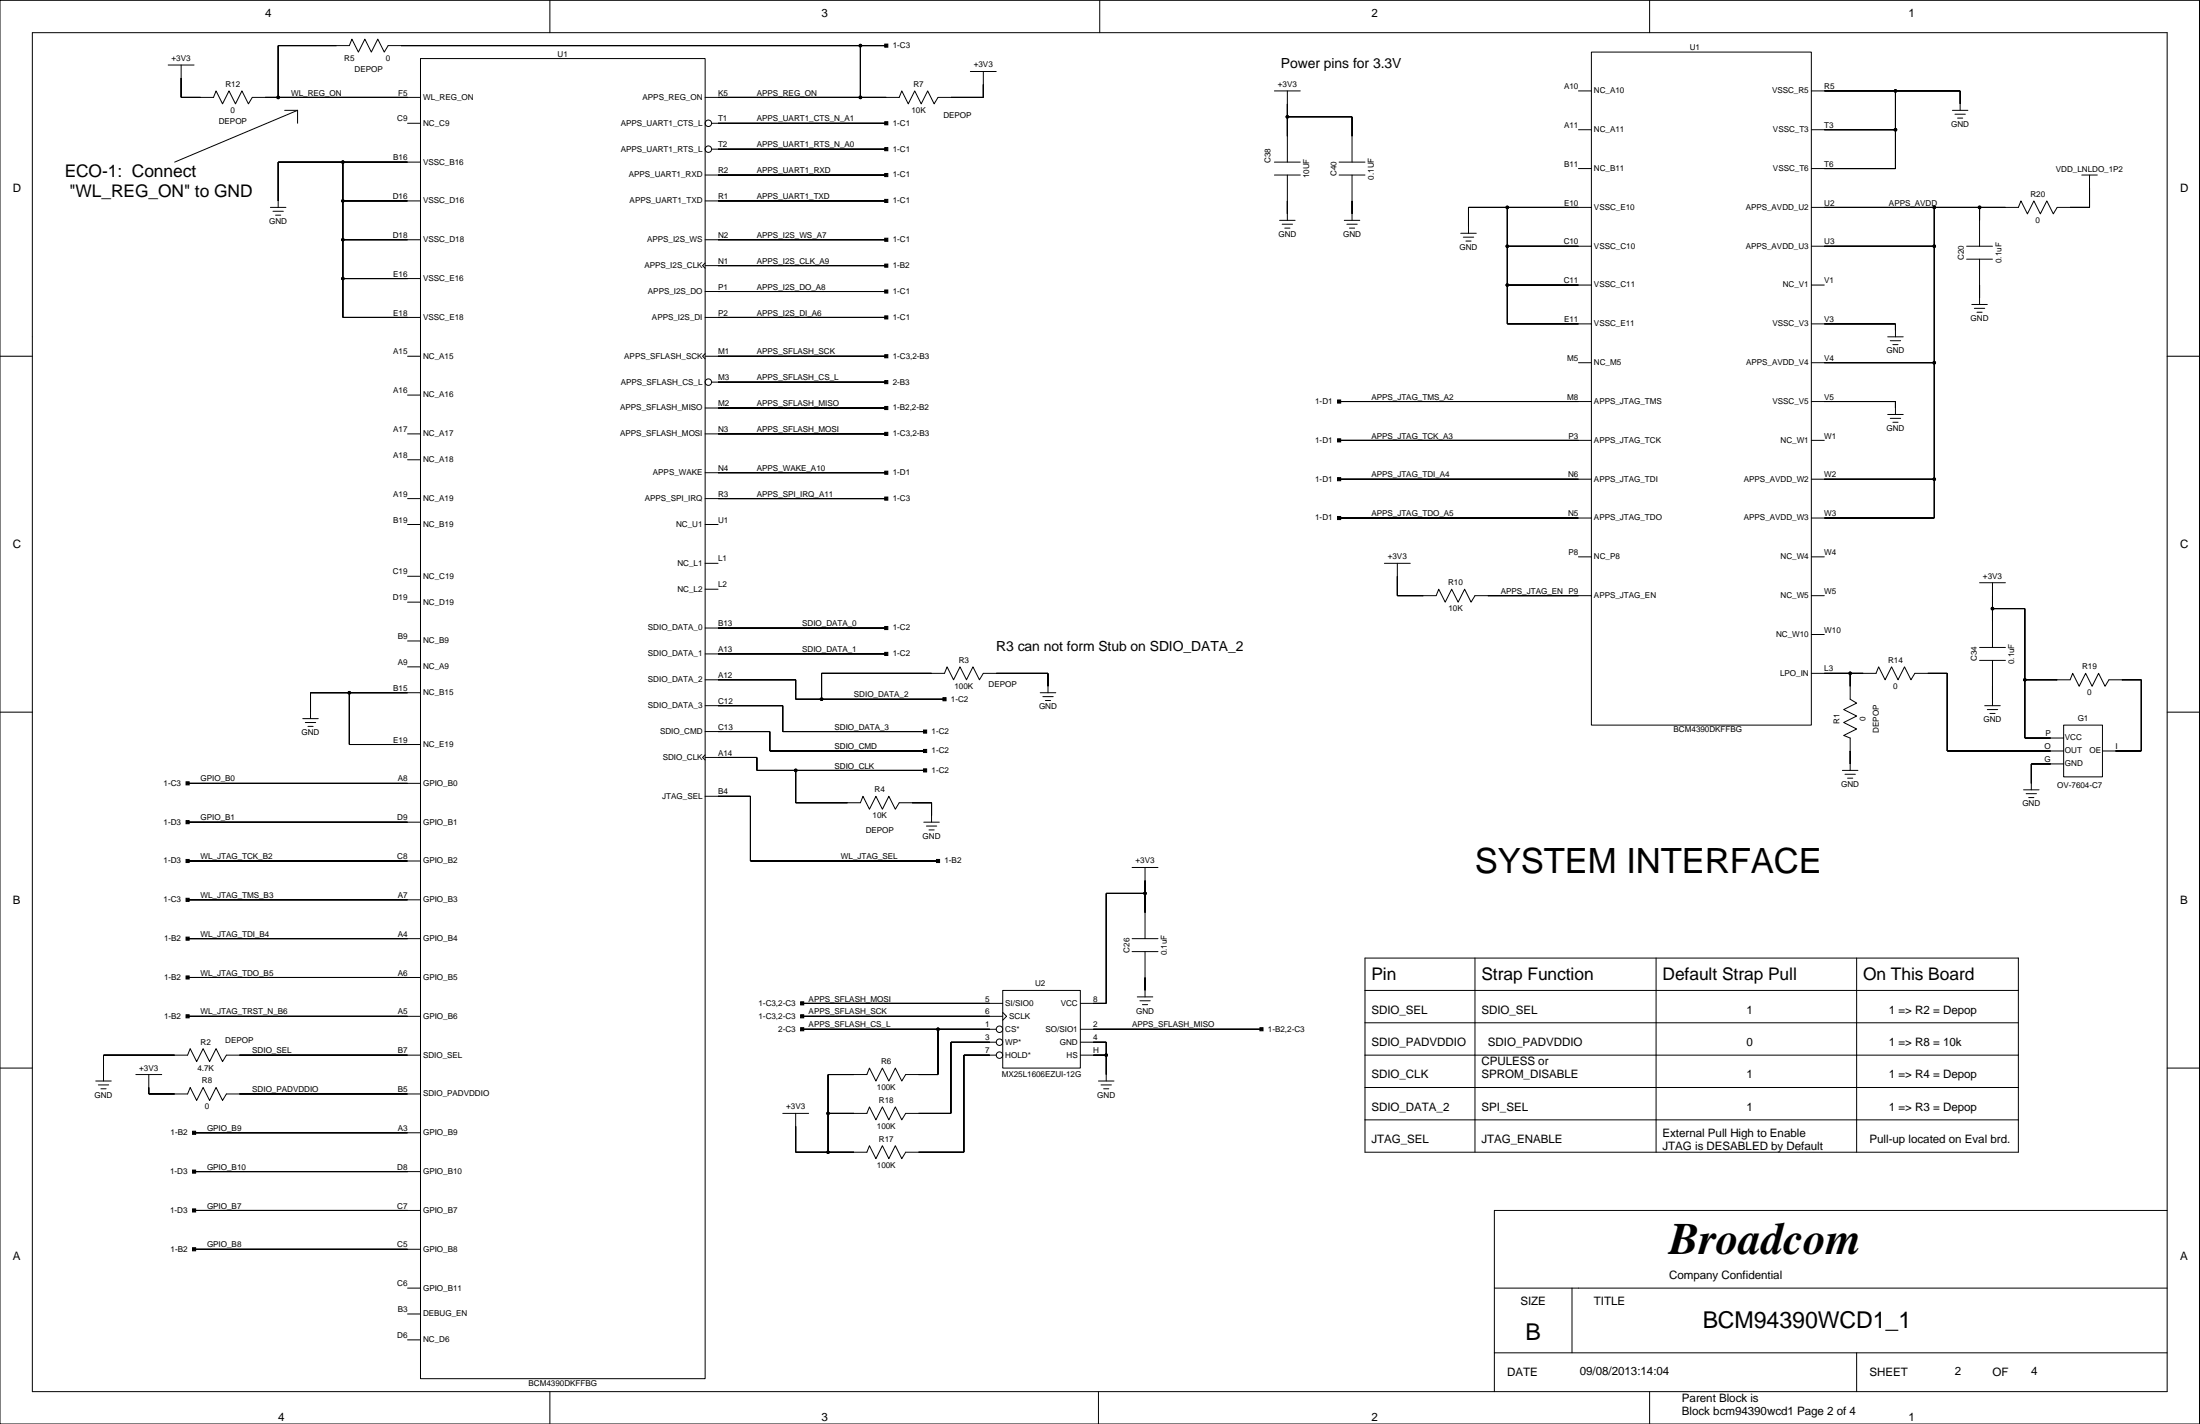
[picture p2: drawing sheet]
<svg xmlns="http://www.w3.org/2000/svg" width="432mm" height="279mm" viewBox="0 0 432 279" stroke-linecap="round" stroke-linejoin="round" font-family="sans-serif">
<g fill="none" stroke="#000" stroke-width=".2">
<path d="M0 .1h431.7v279.3h-431.7zM6.3 6.4h419.1v266.7h-419.1zM33 12.8h5.1M35.6 12.8v6.3h6.3l.5-1.3 1.3 2.6 1.2-2.6 1.3 2.6 1.3-2.6 1.3 2.6 .7-1.3h33M82.5 11.5h55.9v259h-55.9zM107.9 .1v6.3M168.9 9v10.1M174 9h-97.8l-.8 1.2-1.2-2.5-1.3 2.5-1.3-2.5-1.3 2.5-1.2-2.5-.5 1.3h-14v10.1M190.5 14h5M193 14v5.1h-8.9l-.8 1.3-1.2-2.6-1.3 2.6-1.3-2.6-1.2 2.6-1.3-2.6-.5 1.3h-38.1M215.9 .1v6.3M250.1 17.8h5.1"/>
<path d="M252.7 17.8v14M309.8 17.8h2.5M312.3 10.2h43.2v132.1h-43.2zM323.8 .1v6.3M355.5 17.8h29.2v3.8M372 17.8v15.3h-16.5M55.9 21.6h2.5M58.4 21.6v2.6M58.4 21.6l-24.1 10.2M67.3 31.8v30.5h15.2M67.3 39.4h15.2M80 24.2h2.5"/>
<path d="M82.5 31.8h-27.9v8.9M138.4 34.3h35.6M138.4 39.4h35.6M139.7 29.3h34.3M139.7 24.2h34.3M250.1 34.3h5.1M250.1 31.8h5.1M252.7 34.3v8.9M252.7 22.9h12.7v8.9M262.8 34.3h5.1M262.8 31.8h5.1M265.4 34.3v8.9"/>
<path d="M309.8 25.5h2.5M309.8 33.1h2.5M355.5 25.5h16.5M383.2 21.6h3M383.7 22.4h2M384.2 23.2h1M408.6 34.3h3M410.1 34.3v6.4h-6.3l-.8 1.3-1.3-2.6-1.2 2.6-1.3-2.6-1.3 2.6-1.2-2.6-.6 1.3h-40.6M53.1 40.7h3M53.6 41.5h2M54.1 42.2h1M67.3 54.7h15.2"/>
<path d="M67.3 47h15.2M138.4 51.6l-.5 .5 .5 .5M138.4 47h35.6M138.4 52.1h35.6M138.4 57.2h35.6M251.1 43.2h3.1M251.7 44h2M252.2 44.8h1M263.8 43.2h3.1M264.4 44h2M264.9 44.8h1M286.7 45.8h3"/>
<path d="M287.2 46.5h2M287.7 47.3h1M295.8 48.3h16.5M295.8 40.7v22.8h16.5M295.8 55.9h16.5M312.3 40.7h-24.1v5.1M355.5 48.3h24.1M355.5 55.9h2.6M379.6 40.7v60.9h-24.1M386 50.9h5.1M386 48.3h5.1M387 59.7h3.1"/>
<path d="M388.5 40.7v7.6M388.5 50.9v8.8M0 69.9h6.3M80 69.9h2.5M80 77.5h2.5M138.4 69.4l-.5 .5 .5 .5M138.4 69.9h35.6M138.4 62.3h35.6M139.7 75h34.3M262.8 78.8h49.5M309.8 71.2h2.5M355.5 63.5h16.5v2.6"/>
<path d="M355.5 78.8h16.5v2.5M355.5 71.2h24.1M370.5 66.1h3M371 66.9h2M371.5 67.6h1M387.5 60.5h2M388 61.3h1M425.4 69.9h6.3M80 97.8h2.5M80 85.1h2.5M80 90.2h2.5M138.4 92.8h35.6"/>
<path d="M138.4 97.8h35.6M138.4 80.1h35.6M138.4 85.1h35.6M262.8 86.4h49.5M262.8 94h49.5M355.5 86.4h2.6M355.5 94h24.1M370.5 81.3h3M371 82.1h2M371.5 82.8h1M80 102.9h2.5M80 113.1h2.5"/>
<path d="M80 118.1h2.5M138.4 110.5h2.5M138.4 102.9h2.5M138.4 115.6h2.5M262.8 101.6h49.5M271.7 110.5h5.1M274.3 110.5v6.4h7.6l.5-1.3 1.3 2.5 1.2-2.5 1.3 2.5 1.3-2.5 1.2 2.5 .8-1.2h22.8M309.8 109.3h2.5M355.5 116.9h2.6M355.5 109.3h2.6M388.5 114.3h5.1M391.1 119.4h6.3v25.4h7.6"/>
<path d="M391.1 114.3v12.7M0 139.7h6.3M68.6 135.9v10.2h13.9M80 125.8h2.5M80 130.8h2.5M82.5 135.9h-21.6v5.1M138.4 133.4h17.8v3.8h29.2M138.4 138.5h15.2v5h28M138.4 123.2h35.6M138.4 128.3h35.6M204.2 135.9h3M204.7 136.7h2"/>
<path d="M205.2 137.4h1M205.7 135.9v-3.8h-12.7l-.8 1.3-1.2-2.6-1.3 2.6-1.3-2.6-1.2 2.6-1.3-2.6-.5 1.3h-24.1v5.1M355.5 132.1h12.7l.5-1.3 1.3 2.6 1.3-2.6 1.2 2.6 1.3-2.6 1.3 2.6 .7-1.3h6.4v15.2h22.8M355.5 124.5h2.6M363.1 132.1v5.1l1.3 .8-2.5 1.2 2.5 1.3-2.5 1.3 2.5 1.2-2.5 1.3 1.2 .5v6.4M388.5 129.6h5.1M388.5 127h5.1M389.5 138.5h3.1M390.1 139.2h2M390.6 140h1M391.1 129.6v8.9M397.4 133.4h8.9l.5-1.3 1.3 2.6 1.3-2.6 1.2 2.6 1.3-2.6 1.3 2.6 .7-1.3h6.4v13.9h-7.6"/>
<path d="M425.4 139.7h6.3M36.8 153.7h45.7M59.4 141h3.1M59.9 141.8h2.1M60.4 142.5h1.1M138.4 148.1l-.5 .5 .5 .5M138.4 148.6h10.2v2.6h33M138.4 143.5h12.7v3.8h30.5M138.4 156.2h8.9v12.7h36.8M156.2 151.2v6.3h12.7l.5-1.3 1.2 2.6 1.3-2.6 1.3 2.6 1.3-2.6 1.2 2.6 .8-1.3h6.3v3.8M361.6 151.2h3.1M362.1 151.9h2.1"/>
<path d="M362.6 152.7h1M397.2 155h3M397.7 155.7h2M398.2 156.5h1M405 142.3h7.7v10.1h-7.7zM405 149.9h-6.3v5.1M36.8 161.3h45.7M36.8 168.9h45.7M36.8 176.6h45.7M181.3 161.3h3.1M181.8 162.1h2.1M182.3 162.8h1"/>
<path d="M222.2 170.2h5.1M224.7 170.2v14M224.7 175.3h-7.6v21.6h-5.1M36.8 184.2h45.7M36.8 199.4h45.7M36.8 191.8h45.7M157.4 199.4h39.4M157.4 196.9h39.4M196.8 194.3h15.2v15.3h-15.2zM196.8 198.6l.8 .8-.8 .8M222.2 186.7h5.1M222.2 184.2h5.1"/>
<path d="M223.2 195.6h3.1M223.7 196.4h2.1M224.2 197.1h1M224.7 186.7v8.9M267.9 188h128.2v38.1h-128.2zM267.9 194.3h128.2M289.5 188v38.1M325 188v38.1M364.4 188v38.1M0 209.6h6.3M18.8 212.1h3M19.3 212.9h2"/>
<path d="M19.8 213.6h1M26.7 210.8h5M29.2 210.8v3.8h7.6l.5-1.2 1.3 2.5 1.3-2.5 1.2 2.5 1.3-2.5 1.3 2.5 .7-1.3h38.1M82.5 207h-38.1l-.7 1.3-1.3-2.5-1.3 2.5-1.2-2.5-1.3 2.5-1.3-2.5-.5 1.2h-16.5v5.1M153.6 218.5h5.1M157.4 201.9h38.1M184.1 201.9v8.9h-6.3l-.8 1.3-1.3-2.5-1.2 2.5-1.3-2.5-1.3 2.5-1.3-2.5-.5 1.2h-7.6v15.3M195.5 207h-6.3v19.1h-11.4l-.8 1.2-1.3-2.5-1.2 2.5-1.3-2.5-1.3 2.5-1.3-2.5-.5 1.3h-13.9v-7.6M195.5 204.5h-8.9v14h-8.8l-.8 1.2-1.3-2.5-1.2 2.5-1.3-2.5-1.3 2.5-1.3-2.5-.5 1.3h-7.6M212 207h5.1M212 201.9h35.6M212 204.5h5.1v7.6"/>
<path d="M215.6 212.1h3M216.1 212.9h2M216.6 213.6h1M267.9 207h128.2M267.9 200.7h128.2M267.9 213.4h128.2M267.9 219.7h128.2M425.4 209.6h6.3M38.1 237.5h44.4M38.1 222.3h44.4M38.1 229.9h44.4M425.4 237.5h-132.1v35.6"/>
<path d="M38.1 245.1h44.4M80 252.7h2.5M80 257.8h2.5M293.3 252.7h132.1M308.5 252.7v12.7M80 262.9h2.5M107.9 273.1v6.3M215.6 273.1v6.3M293.3 265.4h132.1M323.8 273.1v6.3M364.4 265.4v7.7"/>
<circle cx="54.6" cy="19.1" r=".25"/>
<circle cx="168.9" cy="19.1" r=".25"/>
<circle cx="168.9" cy="9" r=".25"/>
<circle cx="372" cy="17.8" r=".25"/>
<circle cx="67.3" cy="39.4" r=".25"/>
<circle cx="67.3" cy="31.8" r=".25"/>
<circle cx="139" cy="29.3" r=".63"/>
<circle cx="139" cy="24.2" r=".63"/>
<circle cx="252.7" cy="22.9" r=".25"/>
<circle cx="372" cy="25.5" r=".25"/>
<circle cx="67.3" cy="54.7" r=".25"/>
<circle cx="67.3" cy="47" r=".25"/>
<circle cx="295.8" cy="55.9" r=".25"/>
<circle cx="295.8" cy="48.3" r=".25"/>
<circle cx="295.8" cy="40.7" r=".25"/>
<circle cx="379.6" cy="48.3" r=".25"/>
<circle cx="379.6" cy="40.7" r=".25"/>
<circle cx="388.5" cy="40.7" r=".25"/>
<circle cx="139" cy="75" r=".63"/>
<circle cx="379.6" cy="71.2" r=".25"/>
<circle cx="379.6" cy="94" r=".25"/>
<circle cx="391.1" cy="119.4" r=".25"/>
<circle cx="68.6" cy="135.9" r=".25"/>
<circle cx="161.3" cy="137.2" r=".25"/>
<circle cx="363.1" cy="132.1" r=".25"/>
<circle cx="397.4" cy="133.4" r=".25"/>
<circle cx="156.2" cy="151.2" r=".25"/>
<circle cx="224.7" cy="175.3" r=".25"/>
<circle cx="162.5" cy="218.5" r=".25"/>
<circle cx="184.1" cy="201.9" r=".25"/>
<circle cx="196.2" cy="201.9" r=".63"/>
<circle cx="196.2" cy="207" r=".63"/>
<circle cx="196.2" cy="204.5" r=".63"/>
<circle cx="217.1" cy="207" r=".25"/>
<circle cx="162.5" cy="226.1" r=".25"/>
</g>
<g fill="#000" stroke="#000" stroke-width=".2">
<path d="M35.6 15.3v3.8z" fill-rule="evenodd"/>
<path d="M35.6 19.1h3.8z" fill-rule="evenodd"/>
<path d="M54.6 9v10.1z" fill-rule="evenodd"/>
<path d="M52.1 19.1h2.5z" fill-rule="evenodd"/>
<path d="M54.6 9h11.4z" fill-rule="evenodd"/>
<path d="M54.6 19.1h25.4z" fill-rule="evenodd"/>
<path d="M140.9 19.1h28z" fill-rule="evenodd"/>
<path d="M168.9 9v10.1z" fill-rule="evenodd"/>
<path d="M78.7 9h90.2z" fill-rule="evenodd"/>
<path d="M173.6 8.6h.7v.7h-.7z" fill-rule="evenodd"/>
<path d="M168.9 19.1h5.1z" fill-rule="evenodd"/>
<path d="M168.9 9h5.1z" fill-rule="evenodd"/>
<path d="M186.6 19.1h6.4z" fill-rule="evenodd"/>
<path d="M193 16.6v2.5z" fill-rule="evenodd"/>
<path d="M358.1 17.8h13.9z" fill-rule="evenodd"/>
<path d="M372 17.8v7.7z" fill-rule="evenodd"/>
<path d="M384.7 17.8v2.6z" fill-rule="evenodd"/>
<path d="M372 17.8h12.7z" fill-rule="evenodd"/>
<path d="M54.6 31.8v7.6z" fill-rule="evenodd"/>
<path d="M54.6 31.8h12.7z" fill-rule="evenodd"/>
<path d="M67.3 39.4v7.6z" fill-rule="evenodd"/>
<path d="M67.3 31.8v7.6z" fill-rule="evenodd"/>
<path d="M67.3 39.4h12.7z" fill-rule="evenodd"/>
<path d="M67.3 31.8h12.7z" fill-rule="evenodd"/>
<path d="M173.6 39.1h.7v.6h-.7z" fill-rule="evenodd"/>
<path d="M173.6 34h.7v.6h-.7z" fill-rule="evenodd"/>
<path d="M173.6 29h.7v.6h-.7z" fill-rule="evenodd"/>
<path d="M173.6 23.9h.7v.6h-.7z" fill-rule="evenodd"/>
<path d="M140.9 39.4h33.1z" fill-rule="evenodd"/>
<path d="M140.9 34.3h33.1z" fill-rule="evenodd"/>
<path d="M140.9 29.3h33.1z" fill-rule="evenodd"/>
<path d="M140.9 24.2h33.1z" fill-rule="evenodd"/>
<path d="M252.7 39.4v2.6z" fill-rule="evenodd"/>
<path d="M252.7 22.9v3.8z" fill-rule="evenodd"/>
<path d="M252.7 20.4v2.5z" fill-rule="evenodd"/>
<path d="M265.4 39.4v2.6z" fill-rule="evenodd"/>
<path d="M265.4 22.9v3.8z" fill-rule="evenodd"/>
<path d="M252.7 22.9h12.7z" fill-rule="evenodd"/>
<path d="M358.1 25.5h13.9z" fill-rule="evenodd"/>
<path d="M372 25.5v7.6z" fill-rule="evenodd"/>
<path d="M358.1 33.1h13.9z" fill-rule="evenodd"/>
<path d="M410.1 36.9v3.8z" fill-rule="evenodd"/>
<path d="M67.3 54.7v7.6z" fill-rule="evenodd"/>
<path d="M67.3 47v7.7z" fill-rule="evenodd"/>
<path d="M67.3 54.7h12.7z" fill-rule="evenodd"/>
<path d="M67.3 47h12.7z" fill-rule="evenodd"/>
<path d="M173.6 51.8h.7v.6h-.7z" fill-rule="evenodd"/>
<path d="M173.6 56.9h.7v.6h-.7z" fill-rule="evenodd"/>
<path d="M173.6 46.7h.7v.6h-.7z" fill-rule="evenodd"/>
<path d="M140.9 52.1h33.1z" fill-rule="evenodd"/>
<path d="M140.9 57.2h33.1z" fill-rule="evenodd"/>
<path d="M140.9 47h33.1z" fill-rule="evenodd"/>
<path d="M288.2 40.7v3.8z" fill-rule="evenodd"/>
<path d="M295.8 55.9v7.6z" fill-rule="evenodd"/>
<path d="M288.2 40.7h7.6z" fill-rule="evenodd"/>
<path d="M295.8 40.7v7.6z" fill-rule="evenodd"/>
<path d="M295.8 48.3v7.6z" fill-rule="evenodd"/>
<path d="M295.8 55.9h14z" fill-rule="evenodd"/>
<path d="M295.8 48.3h14z" fill-rule="evenodd"/>
<path d="M295.8 40.7h14z" fill-rule="evenodd"/>
<path d="M358.1 48.3h21.5z" fill-rule="evenodd"/>
<path d="M379.6 40.7v7.6z" fill-rule="evenodd"/>
<path d="M379.6 48.3v22.9z" fill-rule="evenodd"/>
<path d="M358.1 40.7h21.5z" fill-rule="evenodd"/>
<path d="M388.5 55.9v2.6z" fill-rule="evenodd"/>
<path d="M388.5 40.7v2.5z" fill-rule="evenodd"/>
<path d="M379.6 40.7h8.9z" fill-rule="evenodd"/>
<path d="M388.5 40.7h5.1z" fill-rule="evenodd"/>
<path d="M406.3 40.7h3.8z" fill-rule="evenodd"/>
<path d="M67.3 62.3h12.7z" fill-rule="evenodd"/>
<path d="M173.6 62h.7v.6h-.7z" fill-rule="evenodd"/>
<path d="M173.6 74.7h.7v.6h-.7z" fill-rule="evenodd"/>
<path d="M173.6 69.6h.7v.6h-.7z" fill-rule="evenodd"/>
<path d="M140.9 62.3h33.1z" fill-rule="evenodd"/>
<path d="M140.9 75h33.1z" fill-rule="evenodd"/>
<path d="M140.9 69.9h33.1z" fill-rule="evenodd"/>
<path d="M262.5 78.5h.6v.6h-.6z" fill-rule="evenodd"/>
<path d="M295.8 63.5h14z" fill-rule="evenodd"/>
<path d="M262.8 78.8h47z" fill-rule="evenodd"/>
<path d="M372 63.5v1.3z" fill-rule="evenodd"/>
<path d="M358.1 63.5h13.9z" fill-rule="evenodd"/>
<path d="M358.1 78.8h13.9z" fill-rule="evenodd"/>
<path d="M372 78.8v1.3z" fill-rule="evenodd"/>
<path d="M358.1 71.2h21.5z" fill-rule="evenodd"/>
<path d="M379.6 71.2v22.8z" fill-rule="evenodd"/>
<path d="M173.6 92.4h.7v.7h-.7z" fill-rule="evenodd"/>
<path d="M173.6 97.5h.7v.6h-.7z" fill-rule="evenodd"/>
<path d="M173.6 79.8h.7v.6h-.7z" fill-rule="evenodd"/>
<path d="M173.6 84.8h.7v.6h-.7z" fill-rule="evenodd"/>
<path d="M140.9 92.8h33.1z" fill-rule="evenodd"/>
<path d="M140.9 97.8h33.1z" fill-rule="evenodd"/>
<path d="M140.9 80.1h33.1z" fill-rule="evenodd"/>
<path d="M140.9 85.1h33.1z" fill-rule="evenodd"/>
<path d="M262.5 86.1h.6v.6h-.6z" fill-rule="evenodd"/>
<path d="M262.5 93.7h.6v.6h-.6z" fill-rule="evenodd"/>
<path d="M262.8 86.4h47z" fill-rule="evenodd"/>
<path d="M262.8 94h47z" fill-rule="evenodd"/>
<path d="M358.1 94h21.5z" fill-rule="evenodd"/>
<path d="M379.6 94v7.6z" fill-rule="evenodd"/>
<path d="M262.5 101.3h.6v.6h-.6z" fill-rule="evenodd"/>
<path d="M274.3 113.1v3.8z" fill-rule="evenodd"/>
<path d="M274.3 116.9h5z" fill-rule="evenodd"/>
<path d="M262.8 101.6h47z" fill-rule="evenodd"/>
<path d="M292 116.9h17.8z" fill-rule="evenodd"/>
<path d="M358.1 101.6h21.5z" fill-rule="evenodd"/>
<path d="M391.1 116.9v2.5z" fill-rule="evenodd"/>
<path d="M391.1 119.4v2.6z" fill-rule="evenodd"/>
<path d="M397.4 119.4v14z" fill-rule="evenodd"/>
<path d="M391.1 119.4h6.3z" fill-rule="evenodd"/>
<path d="M60.9 135.9v3.8z" fill-rule="evenodd"/>
<path d="M60.9 135.9h7.7z" fill-rule="evenodd"/>
<path d="M68.6 135.9v10.2z" fill-rule="evenodd"/>
<path d="M68.6 135.9h11.4z" fill-rule="evenodd"/>
<path d="M153.6 138.5v5z" fill-rule="evenodd"/>
<path d="M140.9 138.5h12.7z" fill-rule="evenodd"/>
<path d="M140.9 133.4h15.3z" fill-rule="evenodd"/>
<path d="M156.2 133.4v3.8z" fill-rule="evenodd"/>
<path d="M156.2 137.2h5.1z" fill-rule="evenodd"/>
<path d="M161.3 132.1v5.1z" fill-rule="evenodd"/>
<path d="M173.6 122.9h.7v.6h-.7z" fill-rule="evenodd"/>
<path d="M173.6 128h.7v.6h-.7z" fill-rule="evenodd"/>
<path d="M140.9 123.2h33.1z" fill-rule="evenodd"/>
<path d="M140.9 128.3h33.1z" fill-rule="evenodd"/>
<path d="M161.3 132.1h21.5z" fill-rule="evenodd"/>
<path d="M185.1 136.9h.6v.6h-.6z" fill-rule="evenodd"/>
<path d="M161.3 137.2h24.1z" fill-rule="evenodd"/>
<path d="M205.7 132.1v2.6z" fill-rule="evenodd"/>
<path d="M195.5 132.1h10.2z" fill-rule="evenodd"/>
<path d="M363.1 132.1v2.6z" fill-rule="evenodd"/>
<path d="M358.1 132.1h5z" fill-rule="evenodd"/>
<path d="M363.1 132.1h2.6z" fill-rule="evenodd"/>
<path d="M378.4 132.1h3.8z" fill-rule="evenodd"/>
<path d="M382.2 132.1v15.2z" fill-rule="evenodd"/>
<path d="M391.1 134.7v2.5z" fill-rule="evenodd"/>
<path d="M397.4 133.4v11.4z" fill-rule="evenodd"/>
<path d="M397.4 133.4h6.4z" fill-rule="evenodd"/>
<path d="M416.5 133.4h3.8z" fill-rule="evenodd"/>
<path d="M420.3 133.4v13.9z" fill-rule="evenodd"/>
<path d="M36.5 153.4h.6v.6h-.6z" fill-rule="evenodd"/>
<path d="M68.6 146.1h11.4z" fill-rule="evenodd"/>
<path d="M36.8 153.7h43.2z" fill-rule="evenodd"/>
<path d="M140.9 156.2h6.4z" fill-rule="evenodd"/>
<path d="M147.3 156.2v12.7z" fill-rule="evenodd"/>
<path d="M148.6 148.6v2.6z" fill-rule="evenodd"/>
<path d="M140.9 148.6h7.7z" fill-rule="evenodd"/>
<path d="M140.9 143.5h10.2z" fill-rule="evenodd"/>
<path d="M151.1 143.5v3.8z" fill-rule="evenodd"/>
<path d="M156.2 151.2v6.3z" fill-rule="evenodd"/>
<path d="M148.6 151.2h7.6z" fill-rule="evenodd"/>
<path d="M156.2 157.5h10.1z" fill-rule="evenodd"/>
<path d="M181.3 143.2h.6v.6h-.6z" fill-rule="evenodd"/>
<path d="M181.3 147h.6v.7h-.6z" fill-rule="evenodd"/>
<path d="M181.3 150.9h.6v.6h-.6z" fill-rule="evenodd"/>
<path d="M153.6 143.5h28z" fill-rule="evenodd"/>
<path d="M151.1 147.3h30.5z" fill-rule="evenodd"/>
<path d="M156.2 151.2h25.4z" fill-rule="evenodd"/>
<path d="M179 157.5h3.8z" fill-rule="evenodd"/>
<path d="M182.8 157.5v2.5z" fill-rule="evenodd"/>
<path d="M363.1 147.3v2.6z" fill-rule="evenodd"/>
<path d="M398.7 149.9v3.8z" fill-rule="evenodd"/>
<path d="M398.7 149.9h3.8z" fill-rule="evenodd"/>
<path d="M397.4 144.8h5.1z" fill-rule="evenodd"/>
<path d="M382.2 147.3h20.3z" fill-rule="evenodd"/>
<path d="M415.2 147.3h5.1z" fill-rule="evenodd"/>
<path d="M36.5 161h.6v.6h-.6z" fill-rule="evenodd"/>
<path d="M36.5 168.6h.6v.6h-.6z" fill-rule="evenodd"/>
<path d="M36.5 176.2h.6v.7h-.6z" fill-rule="evenodd"/>
<path d="M36.8 161.3h43.2z" fill-rule="evenodd"/>
<path d="M36.8 168.9h43.2z" fill-rule="evenodd"/>
<path d="M36.8 176.6h43.2z" fill-rule="evenodd"/>
<path d="M183.8 168.6h.6v.6h-.6z" fill-rule="evenodd"/>
<path d="M147.3 168.9h36.8z" fill-rule="evenodd"/>
<path d="M217.1 175.3v21.6z" fill-rule="evenodd"/>
<path d="M224.7 172.7v2.6z" fill-rule="evenodd"/>
<path d="M224.7 175.3v3.8z" fill-rule="evenodd"/>
<path d="M217.1 175.3h7.6z" fill-rule="evenodd"/>
<path d="M36.5 183.9h.6v.6h-.6z" fill-rule="evenodd"/>
<path d="M36.5 191.5h.6v.6h-.6z" fill-rule="evenodd"/>
<path d="M36.5 199.1h.6v.6h-.6z" fill-rule="evenodd"/>
<path d="M36.8 184.2h43.2z" fill-rule="evenodd"/>
<path d="M36.8 191.8h43.2z" fill-rule="evenodd"/>
<path d="M36.8 199.4h43.2z" fill-rule="evenodd"/>
<path d="M157.1 199.1h.6v.6h-.6z" fill-rule="evenodd"/>
<path d="M157.1 196.6h.6v.6h-.6z" fill-rule="evenodd"/>
<path d="M157.4 199.4h36.9z" fill-rule="evenodd"/>
<path d="M157.4 196.9h36.9z" fill-rule="evenodd"/>
<path d="M214.6 196.9h2.5z" fill-rule="evenodd"/>
<path d="M224.7 191.8v2.5z" fill-rule="evenodd"/>
<path d="M20.3 207v3.8z" fill-rule="evenodd"/>
<path d="M29.2 213.4v1.2z" fill-rule="evenodd"/>
<path d="M20.3 207h14z" fill-rule="evenodd"/>
<path d="M29.2 214.6h5.1z" fill-rule="evenodd"/>
<path d="M47 207h33z" fill-rule="evenodd"/>
<path d="M47 214.6h33z" fill-rule="evenodd"/>
<path d="M157.1 201.6h.6v.7h-.6z" fill-rule="evenodd"/>
<path d="M162.5 218.5v7.6z" fill-rule="evenodd"/>
<path d="M162.5 210.8v7.7z" fill-rule="evenodd"/>
<path d="M162.5 218.5h5.1z" fill-rule="evenodd"/>
<path d="M162.5 210.8h5.1z" fill-rule="evenodd"/>
<path d="M180.3 210.8h3.8z" fill-rule="evenodd"/>
<path d="M184.1 201.9v8.9z" fill-rule="evenodd"/>
<path d="M157.4 201.9h26.7z" fill-rule="evenodd"/>
<path d="M180.3 218.5h6.3z" fill-rule="evenodd"/>
<path d="M186.6 204.5v14z" fill-rule="evenodd"/>
<path d="M189.2 207v19.1z" fill-rule="evenodd"/>
<path d="M186.6 204.5h7.7z" fill-rule="evenodd"/>
<path d="M189.2 207h5.1z" fill-rule="evenodd"/>
<path d="M184.1 201.9h10.2z" fill-rule="evenodd"/>
<path d="M214.6 204.5h2.5z" fill-rule="evenodd"/>
<path d="M217.1 204.5v2.5z" fill-rule="evenodd"/>
<path d="M214.6 207h2.5z" fill-rule="evenodd"/>
<path d="M217.1 207v3.8z" fill-rule="evenodd"/>
<path d="M247.3 201.6h.6v.7h-.6z" fill-rule="evenodd"/>
<path d="M214.6 201.9h33z" fill-rule="evenodd"/>
<path d="M37.8 222h.6v.6h-.6z" fill-rule="evenodd"/>
<path d="M37.8 229.6h.6v.6h-.6z" fill-rule="evenodd"/>
<path d="M37.8 237.2h.6v.6h-.6z" fill-rule="evenodd"/>
<path d="M38.1 222.3h41.9z" fill-rule="evenodd"/>
<path d="M38.1 229.9h41.9z" fill-rule="evenodd"/>
<path d="M38.1 237.5h41.9z" fill-rule="evenodd"/>
<path d="M156.2 221v5.1z" fill-rule="evenodd"/>
<path d="M156.2 226.1h6.3z" fill-rule="evenodd"/>
<path d="M162.5 226.1h5.1z" fill-rule="evenodd"/>
<path d="M180.3 226.1h8.9z" fill-rule="evenodd"/>
<path d="M37.8 244.8h.6v.6h-.6z" fill-rule="evenodd"/>
<path d="M38.1 245.1h41.9z" fill-rule="evenodd"/>
<circle cx="54.6" cy="19.1" r=".25"/>
<circle cx="168.9" cy="19.1" r=".25"/>
<circle cx="168.9" cy="9" r=".25"/>
<circle cx="372" cy="17.8" r=".25"/>
<circle cx="67.3" cy="39.4" r=".25"/>
<circle cx="67.3" cy="31.8" r=".25"/>
<circle cx="252.7" cy="22.9" r=".25"/>
<circle cx="372" cy="25.5" r=".25"/>
<circle cx="67.3" cy="54.7" r=".25"/>
<circle cx="67.3" cy="47" r=".25"/>
<circle cx="295.8" cy="55.9" r=".25"/>
<circle cx="295.8" cy="48.3" r=".25"/>
<circle cx="295.8" cy="40.7" r=".25"/>
<circle cx="379.6" cy="48.3" r=".25"/>
<circle cx="379.6" cy="40.7" r=".25"/>
<circle cx="388.5" cy="40.7" r=".25"/>
<circle cx="379.6" cy="71.2" r=".25"/>
<circle cx="379.6" cy="94" r=".25"/>
<circle cx="391.1" cy="119.4" r=".25"/>
<circle cx="68.6" cy="135.9" r=".25"/>
<circle cx="161.3" cy="137.2" r=".25"/>
<circle cx="363.1" cy="132.1" r=".25"/>
<circle cx="397.4" cy="133.4" r=".25"/>
<circle cx="156.2" cy="151.2" r=".25"/>
<circle cx="224.7" cy="175.3" r=".25"/>
<circle cx="162.5" cy="218.5" r=".25"/>
<circle cx="184.1" cy="201.9" r=".25"/>
<circle cx="217.1" cy="207" r=".25"/>
<circle cx="162.5" cy="226.1" r=".25"/>
</g>
<text font-size="8.8" x="327.6" y="246.1">Broadcom</text>
<text font-size="6.8" x="289.5" y="171.2">SYSTEM INTERFACE</text>
<g font-size="4.6">
<text x="299.4" y="263">B</text>
<text x="334.2" y="260.6">BCM94390WCD1_1</text>
</g>
<g font-size="3.4">
<text x="12.7" y="34.6">ECO-1: Connect</text>
<text x="13.6" y="38.6">&quot;WL_REG_ON&quot; to GND</text>
<text x="269.2" y="192.3">Pin</text>
<text x="290.8" y="192.3">Strap Function</text>
<text x="326.3" y="192.3">Default Strap Pull</text>
<text x="365.7" y="192.3">On This Board</text>
</g>
<g font-size="2.7">
<text x="251.4" y="13.4">Power pins for 3.3V</text>
<text x="195.5" y="127.7">R3 can not form Stub on SDIO_DATA_2</text>
</g>
<g font-size="2.3">
<text x="52.1" y="3.4">4</text>
<text x="161.3" y="3.4">3</text>
<text x="269.2" y="3.4">2</text>
<text x="374.6" y="3.4">1</text>
<text x="2.5" y="37.6">D</text>
<text x="427.9" y="37.6">D</text>
<text x="2.5" y="107.5">C</text>
<text x="427.9" y="107.5">C</text>
<text x="2.5" y="177.3">B</text>
<text x="427.9" y="177.3">B</text>
<text x="269.2" y="198.9">SDIO_SEL</text>
<text x="290.8" y="198.9">SDIO_SEL</text>
<text x="342.8" y="198.9">1</text>
<text x="370.8" y="198.9">1 =&gt; R2 = Depop</text>
<text x="269.2" y="205.2">SDIO_PADVDDIO</text>
<text x="290.8" y="209">CPULESS or</text>
<text x="292" y="205.2">SDIO_PADVDDIO</text>
<text x="342.8" y="205.2">0</text>
<text x="370.8" y="205.2">1 =&gt; R8 = 10k</text>
<text x="269.2" y="211.6">SDIO_CLK</text>
<text x="290.8" y="211.6">SPROM_DISABLE</text>
<text x="342.8" y="211.6">1</text>
<text x="370.8" y="211.6">1 =&gt; R4 = Depop</text>
<text x="269.2" y="217.9">SDIO_DATA_2</text>
<text x="290.8" y="217.9">SPI_SEL</text>
<text x="342.8" y="217.9">1</text>
<text x="370.8" y="217.9">1 =&gt; R3 = Depop</text>
<text x="269.2" y="224.3">JTAG_SEL</text>
<text x="290.8" y="224.3">JTAG_ENABLE</text>
<text x="326.3" y="223">External Pull High to Enable</text>
<text x="326.3" y="225.6">JTAG is DESABLED by Default</text>
<text x="366.9" y="224.3">Pull-up located on Eval brd.</text>
<text x="2.5" y="247.1">A</text>
<text x="327.6" y="250.9">Company Confidential</text>
<text x="427.9" y="247.1">A</text>
<text x="298.4" y="256">SIZE</text>
<text x="312.8" y="256">TITLE</text>
<text x="310.1" y="269.7">09/08/2013:14:04</text>
<text x="383.7" y="269.7">2</text>
<text x="398.7" y="269.7">4</text>
<text x="295.8" y="270">DATE</text>
<text x="330.1" y="275.1">Parent Block is</text>
<text x="366.9" y="270">SHEET</text>
<text x="391.1" y="270">OF</text>
<text x="54.6" y="278.9">4</text>
<text x="161.3" y="278.9">3</text>
<text x="269.2" y="278.9">2</text>
<text x="330.1" y="277.6">Block bcm94390wcd1 Page 2 of 4</text>
<text x="374.6" y="278.9">1</text>
</g>
<g font-size="1.6">
<text x="33.7" y="12">+3V3</text>
<text x="67.6" y="12">R5</text>
<text x="75.7" y="12">0</text>
<text x="109.5" y="11.1">U1</text>
<text x="175.2" y="9.4">1-C3</text>
<text x="331.7" y="9.9">U1</text>
<text x="44.3" y="17">R12</text>
<text x="69.6" y="14.2">DEPOP</text>
<text x="179.3" y="17">R7</text>
<text x="191.1" y="13.2">+3V3</text>
<text x="250.8" y="17">+3V3</text>
<text x="307" y="17.5">A10</text>
<text x="358.1" y="17.5">R5</text>
<text x="45.3" y="22.1">0</text>
<text x="57.1" y="18.7">WL_REG_ON</text>
<text x="78" y="23.8">C9</text>
<text x="78.1" y="18.7">F5</text>
<text x="83" y="19.6">WL_REG_ON</text>
<text x="126.1" y="19.6">APPS_REG_ON</text>
<text x="140.9" y="23.8">T1</text>
<text x="140.9" y="18.7">K5</text>
<text x="148.6" y="23.8">APPS_UART1_CTS_N_A1</text>
<text x="148.6" y="18.7">APPS_REG_ON</text>
<text x="178.9" y="22.1">10K</text>
<text x="185.2" y="23.1">DEPOP</text>
<text x="312.9" y="18.3">NC_A10</text>
<text x="347.8" y="18.3">VSSC_R5</text>
<text x="42.9" y="24.3">DEPOP</text>
<text x="83" y="24.7">NC_C9</text>
<text x="121.8" y="24.7">APPS_UART1_CTS_L</text>
<text x="121.8" y="29.7">APPS_UART1_RTS_L</text>
<text x="140.9" y="28.9">T2</text>
<text x="148.6" y="28.9">APPS_UART1_RTS_N_A0</text>
<text x="175.2" y="24.7">1-C1</text>
<text x="175.2" y="29.7">1-C1</text>
<text x="307" y="25.1">A11</text>
<text x="312.9" y="25.9">NC_A11</text>
<text x="348" y="25.9">VSSC_T3</text>
<text x="358.1" y="25.1">T3</text>
<text x="383" y="24.9">GND</text>
<text x="77.2" y="31.4">B16</text>
<text x="83" y="32.3">VSSC_B16</text>
<text x="123.4" y="34.8">APPS_UART1_RXD</text>
<text x="140.9" y="34">R2</text>
<text x="148.6" y="34">APPS_UART1_RXD</text>
<text x="175.2" y="34.8">1-C1</text>
<text x="249.3" y="32" transform="rotate(-90 249.3 32)">C38</text>
<text x="257" y="35" transform="rotate(-90 257 35)">10UF</text>
<text x="262.3" y="34.5" transform="rotate(-90 262.3 34.5)">C40</text>
<text x="269.7" y="35.2" transform="rotate(-90 269.7 35.2)">0.1UF</text>
<text x="307" y="32.7">B11</text>
<text x="312.9" y="33.6">NC_B11</text>
<text x="348" y="33.6">VSSC_T6</text>
<text x="358.1" y="32.7">T6</text>
<text x="403.5" y="33.8">VDD_LNLDO_1P2</text>
<text x="77.1" y="39.1">D16</text>
<text x="83" y="39.9">VSSC_D16</text>
<text x="123.6" y="39.9">APPS_UART1_TXD</text>
<text x="140.9" y="39.1">R1</text>
<text x="148.6" y="39.1">APPS_UART1_TXD</text>
<text x="175.2" y="39.9">1-C1</text>
<text x="307" y="40.3">E10</text>
<text x="312.9" y="41.2">VSSC_E10</text>
<text x="342.6" y="41.2">APPS_AVDD_U2</text>
<text x="358.1" y="40.3">U2</text>
<text x="370.8" y="40.3">APPS_AVDD</text>
<text x="398.5" y="38.6">R20</text>
<text x="52.8" y="44">GND</text>
<text x="77.1" y="46.7">D18</text>
<text x="83" y="47.5">VSSC_D18</text>
<text x="127" y="47.5">APPS_I2S_WS</text>
<text x="140.9" y="46.7">N2</text>
<text x="148.6" y="46.7">APPS_I2S_WS_A7</text>
<text x="175.2" y="47.5">1-C1</text>
<text x="250.9" y="46.5">GND</text>
<text x="263.6" y="46.5">GND</text>
<text x="306.9" y="48">C10</text>
<text x="358.1" y="48">U3</text>
<text x="399.5" y="43.7">0</text>
<text x="126.5" y="52.6">APPS_I2S_CLK</text>
<text x="140.9" y="51.8">N1</text>
<text x="148.6" y="51.8">APPS_I2S_CLK_A9</text>
<text x="175.2" y="52.6">1-B2</text>
<text x="286.5" y="49">GND</text>
<text x="312.9" y="48.8">VSSC_C10</text>
<text x="342.6" y="48.8">APPS_AVDD_U3</text>
<text x="385.5" y="51" transform="rotate(-90 385.5 51)">C20</text>
<text x="392.8" y="51.6" transform="rotate(-90 392.8 51.6)">0.1uF</text>
<text x="77.2" y="54.3">E16</text>
<text x="83" y="55.1">VSSC_E16</text>
<text x="127.2" y="57.7">APPS_I2S_DO</text>
<text x="140.9" y="56.8">P1</text>
<text x="148.6" y="56.8">APPS_I2S_DO_A8</text>
<text x="175.2" y="57.7">1-C1</text>
<text x="306.9" y="55.6">C11</text>
<text x="312.9" y="56.4">VSSC_C11</text>
<text x="349.9" y="56.4">NC_V1</text>
<text x="358.1" y="55.6">V1</text>
<text x="77.2" y="61.9">E18</text>
<text x="83" y="62.8">VSSC_E18</text>
<text x="128" y="62.8">APPS_I2S_DI</text>
<text x="140.9" y="61.9">P2</text>
<text x="148.6" y="61.9">APPS_I2S_DI_A6</text>
<text x="175.2" y="62.8">1-C1</text>
<text x="307" y="63.2">E11</text>
<text x="312.9" y="64">VSSC_E11</text>
<text x="347.9" y="64">VSSC_V3</text>
<text x="358.1" y="63.2">V3</text>
<text x="386.8" y="63">GND</text>
<text x="77.2" y="69.5">A15</text>
<text x="83" y="70.4">NC_A15</text>
<text x="122.5" y="70.4">APPS_SFLASH_SCK</text>
<text x="140.9" y="69.5">M1</text>
<text x="148.6" y="69.5">APPS_SFLASH_SCK</text>
<text x="175.2" y="70.4">1-C3,2-B3</text>
<text x="307.6" y="70.8">M5</text>
<text x="312.9" y="71.6">NC_M5</text>
<text x="342.7" y="71.6">APPS_AVDD_V4</text>
<text x="358.1" y="70.8">V4</text>
<text x="370.3" y="69.4">GND</text>
<text x="77.2" y="77.2">A16</text>
<text x="83" y="78">NC_A16</text>
<text x="121.8" y="75.5">APPS_SFLASH_CS_L</text>
<text x="140.9" y="74.6">M3</text>
<text x="148.6" y="74.6">APPS_SFLASH_CS_L</text>
<text x="175.2" y="75.5">2-B3</text>
<text x="121.7" y="80.5">APPS_SFLASH_MISO</text>
<text x="140.9" y="79.7">M2</text>
<text x="148.6" y="79.7">APPS_SFLASH_MISO</text>
<text x="175.2" y="80.5">1-B2,2-B2</text>
<text x="258.1" y="79.3">1-D1</text>
<text x="269.2" y="78.4">APPS_JTAG_TMS_A2</text>
<text x="307.6" y="78.4">M8</text>
<text x="312.9" y="79.3">APPS_JTAG_TMS</text>
<text x="347.9" y="79.3">VSSC_V5</text>
<text x="358.1" y="78.4">V5</text>
<text x="77.2" y="89.9">A18</text>
<text x="77.2" y="84.8">A17</text>
<text x="83" y="85.6">NC_A17</text>
<text x="121.7" y="85.6">APPS_SFLASH_MOSI</text>
<text x="140.9" y="84.8">N3</text>
<text x="148.6" y="84.8">APPS_SFLASH_MOSI</text>
<text x="175.2" y="85.6">1-C3,2-B3</text>
<text x="258.1" y="86.9">1-D1</text>
<text x="269.2" y="86">APPS_JTAG_TCK_A3</text>
<text x="307.9" y="86">P3</text>
<text x="312.9" y="86.9">APPS_JTAG_TCK</text>
<text x="349.5" y="86.9">NC_W1</text>
<text x="358.1" y="86">W1</text>
<text x="370.3" y="84.6">GND</text>
<text x="83" y="90.7">NC_A18</text>
<text x="128.1" y="93.2">APPS_WAKE</text>
<text x="140.9" y="92.4">N4</text>
<text x="148.6" y="92.4">APPS_WAKE_A10</text>
<text x="175.2" y="93.2">1-D1</text>
<text x="258.1" y="94.5">1-D1</text>
<text x="269.2" y="93.7">APPS_JTAG_TDI_A4</text>
<text x="307.8" y="93.7">N6</text>
<text x="312.9" y="94.5">APPS_JTAG_TDI</text>
<text x="342.3" y="94.5">APPS_AVDD_W2</text>
<text x="358.1" y="93.7">W2</text>
<text x="77.2" y="97.5">A19</text>
<text x="83" y="98.3">NC_A19</text>
<text x="126.6" y="98.3">APPS_SPI_IRQ</text>
<text x="140.9" y="97.5">R3</text>
<text x="148.6" y="97.5">APPS_SPI_IRQ_A11</text>
<text x="175.2" y="98.3">1-C3</text>
<text x="269.2" y="101.3">APPS_JTAG_TDO_A5</text>
<text x="307.8" y="101.3">N5</text>
<text x="358.1" y="101.3">W3</text>
<text x="77.2" y="102.5">B19</text>
<text x="83" y="103.4">NC_B19</text>
<text x="132.7" y="103.4">NC_U1</text>
<text x="140.9" y="102.5">U1</text>
<text x="258.1" y="102.1">1-D1</text>
<text x="312.9" y="102.1">APPS_JTAG_TDO</text>
<text x="342.3" y="102.1">APPS_AVDD_W3</text>
<text x="77.1" y="112.7">C19</text>
<text x="83" y="113.5">NC_C19</text>
<text x="133" y="111">NC_L1</text>
<text x="140.9" y="110.2">L1</text>
<text x="272.4" y="109.7">+3V3</text>
<text x="307.9" y="108.9">P8</text>
<text x="312.9" y="109.7">NC_P8</text>
<text x="349.5" y="109.7">NC_W4</text>
<text x="358.1" y="108.9">W4</text>
<text x="389.2" y="113.5">+3V3</text>
<text x="77.1" y="117.8">D19</text>
<text x="83" y="118.6">NC_D19</text>
<text x="133" y="116.1">NC_L2</text>
<text x="140.9" y="115.2">L2</text>
<text x="284.2" y="114.8">R10</text>
<text x="284.3" y="119.9">10K</text>
<text x="294.6" y="116.5">APPS_JTAG_EN P9</text>
<text x="312.9" y="117.4">APPS_JTAG_EN</text>
<text x="349.5" y="117.4">NC_W5</text>
<text x="358.1" y="116.5">W5</text>
<text x="78.1" y="125.4">B9</text>
<text x="127.2" y="123.7">SDIO_DATA_0</text>
<text x="140.9" y="122.9">B13</text>
<text x="157.4" y="122.9">SDIO_DATA_0</text>
<text x="175.2" y="123.7">1-C2</text>
<text x="348.6" y="125">NC_W10</text>
<text x="358.1" y="124.1">W10</text>
<text x="78.1" y="130.5">A9</text>
<text x="83" y="126.2">NC_B9</text>
<text x="83" y="131.3">NC_A9</text>
<text x="127.2" y="128.8">SDIO_DATA_1</text>
<text x="140.9" y="127.9">A13</text>
<text x="157.4" y="127.9">SDIO_DATA_1</text>
<text x="175.2" y="128.8">1-C2</text>
<text x="188.2" y="130">R3</text>
<text x="358.1" y="131.8">L3</text>
<text x="370.6" y="130">R14</text>
<text x="388" y="129.8" transform="rotate(-90 388 129.8)">C34</text>
<text x="395.4" y="130.3" transform="rotate(-90 395.4 130.3)">0.1uF</text>
<text x="408.7" y="131.3">R19</text>
<text x="77.2" y="135.6">B15</text>
<text x="83" y="136.4">NC_B15</text>
<text x="127.2" y="133.9">SDIO_DATA_2</text>
<text x="140.9" y="133">A12</text>
<text x="167.6" y="136.8">SDIO_DATA_2</text>
<text x="186.6" y="137.7">1-C2</text>
<text x="187.3" y="135.1">100K</text>
<text x="194" y="134.8">DEPOP</text>
<text x="349.4" y="132.6">LPO_IN</text>
<text x="371.6" y="135.1">0</text>
<text x="409.7" y="136.4">0</text>
<text x="127.2" y="138.9">SDIO_DATA_3</text>
<text x="140.9" y="143.2">C13</text>
<text x="140.9" y="138.1">C12</text>
<text x="163.8" y="143.2">SDIO_DATA_3</text>
<text x="203.9" y="139.2">GND</text>
<text x="328.5" y="143.7">BCM4390DKFFBG</text>
<text x="361.1" y="142" transform="rotate(-90 361.1 142)">R1</text>
<text x="366.2" y="141.4" transform="rotate(-90 366.2 141.4)">0</text>
<text x="368.8" y="143.8" transform="rotate(-90 368.8 143.8)">DEPOP</text>
<text x="389.3" y="141.7">GND</text>
<text x="407.8" y="141.5">G1</text>
<text x="59.2" y="144.3">GND</text>
<text x="77.2" y="145.7">E19</text>
<text x="83" y="146.6">NC_E19</text>
<text x="129.5" y="144">SDIO_CMD</text>
<text x="130.1" y="149.1">SDIO_CLK</text>
<text x="140.9" y="148.3">A14</text>
<text x="163.8" y="147">SDIO_CMD</text>
<text x="182.8" y="144">1-C2</text>
<text x="182.8" y="147.8">1-C2</text>
<text x="401.3" y="149.5">G</text>
<text x="401.3" y="147">O</text>
<text x="401.4" y="144.4">P</text>
<text x="405.3" y="147.8">OUT</text>
<text x="405.3" y="145.3">VCC</text>
<text x="410.1" y="147.8">OE</text>
<text x="415.2" y="147">I</text>
<text x="32.1" y="154.2">1-C3</text>
<text x="39.4" y="153.3">GPIO_B0</text>
<text x="78.1" y="153.3">A8</text>
<text x="83" y="154.2">GPIO_B0</text>
<text x="140.9" y="155.9">B4</text>
<text x="163.8" y="150.8">SDIO_CLK</text>
<text x="171.7" y="155.4">R4</text>
<text x="182.8" y="151.6">1-C2</text>
<text x="361.4" y="154.4">GND</text>
<text x="403.8" y="154.6">OV-7604-C7</text>
<text x="405.3" y="150.4">GND</text>
<text x="32.1" y="161.8">1-D3</text>
<text x="39.4" y="161">GPIO_B1</text>
<text x="78" y="161">D9</text>
<text x="83" y="161.8">GPIO_B1</text>
<text x="130" y="156.7">JTAG_SEL</text>
<text x="171.3" y="160.5">10K</text>
<text x="396.9" y="158.2">GND</text>
<text x="169.9" y="163.5">DEPOP</text>
<text x="181.1" y="164.6">GND</text>
<text x="32.1" y="169.4">1-D3</text>
<text x="39.4" y="168.6">WL_JTAG_TCK_B2</text>
<text x="78" y="168.6">C8</text>
<text x="83" y="169.4">GPIO_B2</text>
<text x="165.1" y="168.6">WL_JTAG_SEL</text>
<text x="185.4" y="169.4">1-B2</text>
<text x="222.9" y="169.4">+3V3</text>
<text x="32.1" y="177">1-C3</text>
<text x="39.4" y="176.2">WL_JTAG_TMS_B3</text>
<text x="78.1" y="176.2">A7</text>
<text x="83" y="177">GPIO_B3</text>
<text x="32.2" y="184.6">1-B2</text>
<text x="39.4" y="183.8">WL_JTAG_TDI_B4</text>
<text x="78.1" y="183.8">A4</text>
<text x="83" y="184.6">GPIO_B4</text>
<text x="39.4" y="191.4">WL_JTAG_TDO_B5</text>
<text x="78.1" y="191.4">A6</text>
<text x="221.7" y="186.9" transform="rotate(-90 221.7 186.9)">C26</text>
<text x="229" y="187.5" transform="rotate(-90 229 187.5)">0.1uF</text>
<text x="32.2" y="192.3">1-B2</text>
<text x="83" y="192.3">GPIO_B5</text>
<text x="148.9" y="197.3">1-C3,2-C3</text>
<text x="158.7" y="196.5">APPS_SFLASH_MOSI</text>
<text x="193.4" y="196.5">5</text>
<text x="197.3" y="197.3">SI/SIO0</text>
<text x="203.2" y="193.5">U2</text>
<text x="208.2" y="197.3">VCC</text>
<text x="214.6" y="196.5">8</text>
<text x="32.2" y="199.9">1-B2</text>
<text x="39.4" y="199">WL_JTAG_TRST_N_B6</text>
<text x="78.1" y="199">A5</text>
<text x="83" y="199.9">GPIO_B6</text>
<text x="148.9" y="199.9">1-C3,2-C3</text>
<text x="152.7" y="202.4">2-C3</text>
<text x="158.7" y="201.6">APPS_SFLASH_CS_L</text>
<text x="158.7" y="199">APPS_SFLASH_SCK</text>
<text x="193.4" y="201.6">1</text>
<text x="193.4" y="199">6</text>
<text x="197.3" y="202.4">CS*</text>
<text x="198.1" y="199.9">SCLK</text>
<text x="205.2" y="202.4">SO/SIO1</text>
<text x="214.6" y="201.6">2</text>
<text x="222.2" y="201.6">APPS_SFLASH_MISO</text>
<text x="223" y="198.9">GND</text>
<text x="248.9" y="202.4">1-B2,2-C3</text>
<text x="39.4" y="205">R2</text>
<text x="44.2" y="204.6">DEPOP</text>
<text x="49.5" y="206.7">SDIO_SEL</text>
<text x="78.1" y="206.7">B7</text>
<text x="83" y="207.5">SDIO_SEL</text>
<text x="172.9" y="208.8">R6</text>
<text x="193.4" y="204.1">3</text>
<text x="193.4" y="206.7">7</text>
<text x="197.3" y="207.5">HOLD*</text>
<text x="197.3" y="205">WP*</text>
<text x="208" y="205">GND</text>
<text x="209.3" y="207.5">HS</text>
<text x="214.6" y="204.1">4</text>
<text x="214.6" y="206.7">H</text>
<text x="18.6" y="215.4">GND</text>
<text x="27.3" y="210">+3V3</text>
<text x="38.8" y="210">4.7K</text>
<text x="39.6" y="212.6">R8</text>
<text x="49.5" y="214.3">SDIO_PADVDDIO</text>
<text x="78.1" y="214.3">B5</text>
<text x="83" y="215.1">SDIO_PADVDDIO</text>
<text x="172.1" y="213.8">100K</text>
<text x="196.6" y="211.3">MX25L1606EZUI-12G</text>
<text x="215.4" y="215.4">GND</text>
<text x="40.2" y="217.7">0</text>
<text x="40.6" y="221.9">GPIO_B9</text>
<text x="78.1" y="221.9">A3</text>
<text x="154.3" y="217.7">+3V3</text>
<text x="172.1" y="221.5">100K</text>
<text x="172.5" y="216.4">R18</text>
<text x="33.5" y="222.7">1-B2</text>
<text x="83" y="222.7">GPIO_B9</text>
<text x="172.5" y="224">R17</text>
<text x="33.4" y="230.4">1-D3</text>
<text x="40.6" y="229.5">GPIO_B10</text>
<text x="78" y="229.5">D8</text>
<text x="83" y="230.4">GPIO_B10</text>
<text x="172.1" y="229.1">100K</text>
<text x="33.4" y="238">1-D3</text>
<text x="40.6" y="237.1">GPIO_B7</text>
<text x="78" y="237.1">C7</text>
<text x="83" y="238">GPIO_B7</text>
<text x="33.5" y="245.6">1-B2</text>
<text x="40.6" y="244.8">GPIO_B8</text>
<text x="78" y="244.8">C5</text>
<text x="83" y="245.6">GPIO_B8</text>
<text x="78" y="252.4">C6</text>
<text x="78.1" y="257.5">B3</text>
<text x="83" y="253.2">GPIO_B11</text>
<text x="78" y="262.5">D6</text>
<text x="83" y="258.3">DEBUG_EN</text>
<text x="83" y="263.4">NC_D6</text>
<text x="103.7" y="271.9">BCM4390DKFFBG</text>
</g>
</svg>
